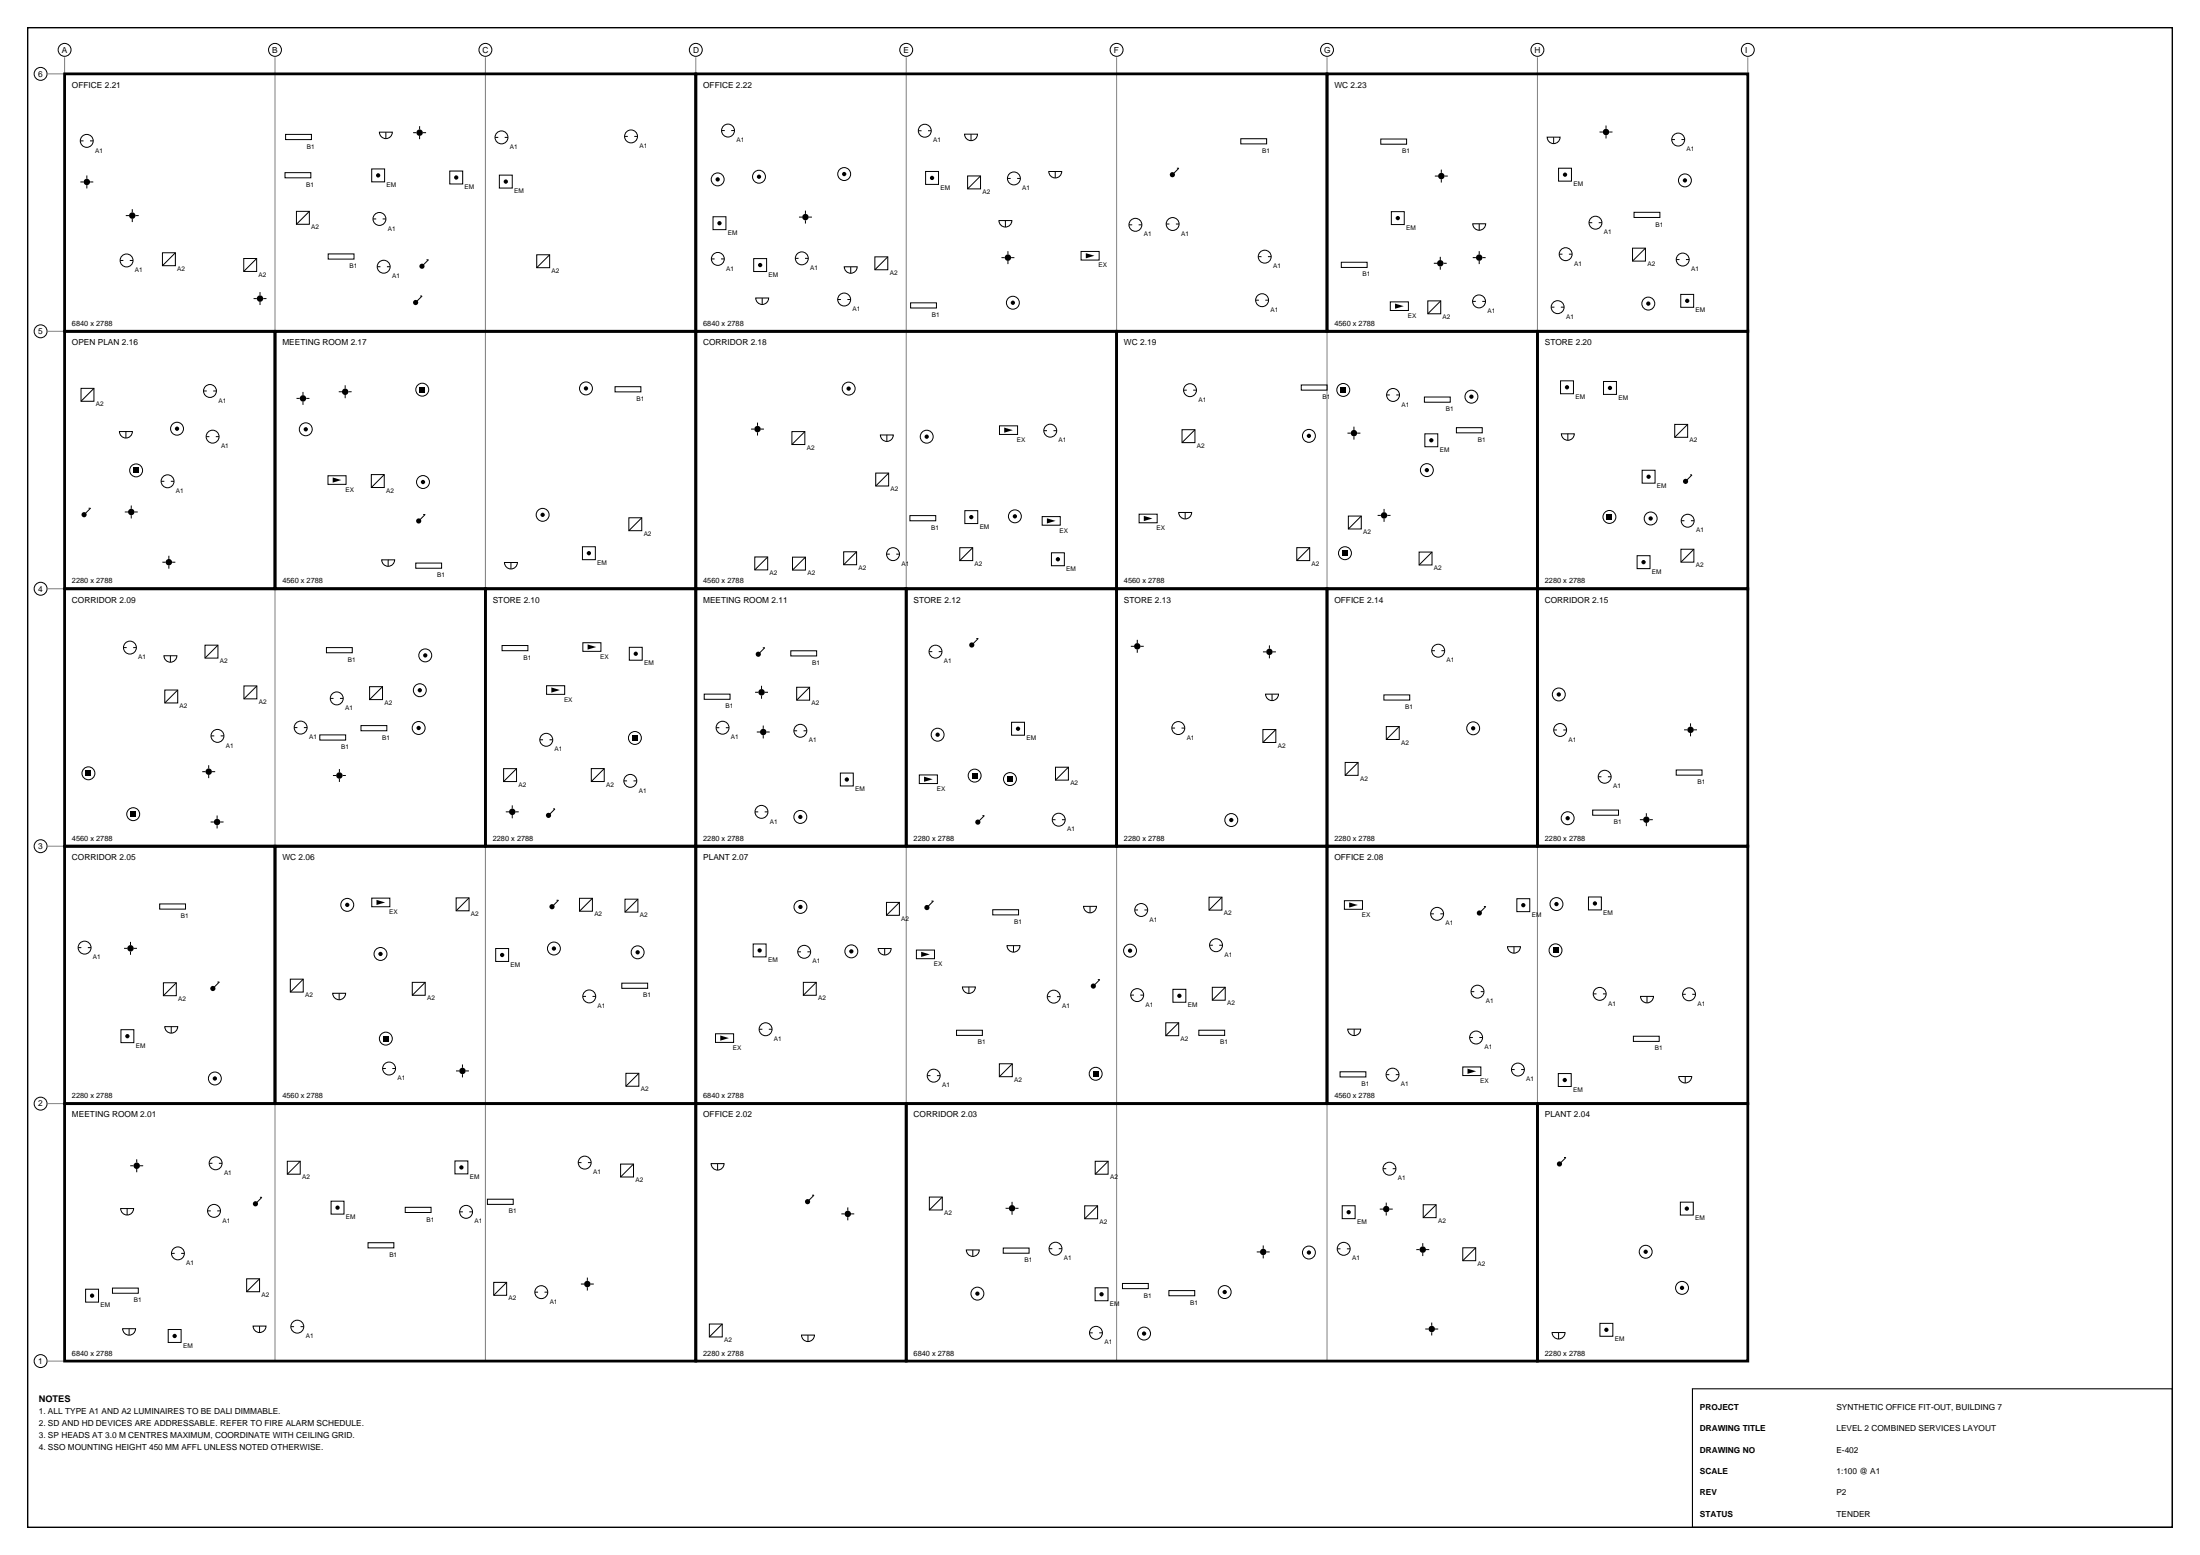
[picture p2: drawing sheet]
<svg xmlns="http://www.w3.org/2000/svg" width="841mm" height="594mm" viewBox="0 0 841 594" stroke-linecap="round" stroke-linejoin="round" font-family="sans-serif">
<path d="M10.6 10.6h819.8v572.9h-819.8z" fill="none" stroke="#000" stroke-width=".53"/>
<path d="M647 530.6h183.4v52.9h-183.4z" fill="none" stroke="#000" stroke-width=".42"/>
<g fill="none" stroke="#808080" stroke-width=".38">
<path d="M18.3 28.2h649.9M24.7 21.9v498.1M105.1 21.9v498.1M185.6 21.9v498.1M266 21.9v498.1M346.4 21.9v498.1M426.9 21.9v498.1M507.3 21.9v498.1M587.7 21.9v498.1M668.2 21.9v498.1h-649.9M18.3 126.6h649.9M18.3 224.9h649.9"/>
<path d="M18.3 323.3h649.9M18.3 421.6h649.9"/>
</g>
<g fill="none" stroke="#000" stroke-width=".38">
<path d="M30.7 53.8h1.2M34.4 53.8h1.2M109.2 51.4h9.9v1.9h-9.9zM145 50.5h5a2.47 2.47 0 0 1-2.5 2.5 2.47 2.47 0 0 1-2.5-2.5zM147.5 50.5v2.5M157.9 50.7h1.3M160.4 48.2v1.3M160.4 51.9v1.3M161.6 50.7h1.3M189.2 52.5h1.3M192.9 52.5h1.3M238.8 52.1h1.2"/>
<path d="M242.5 52.1h1.2M275.8 49.9h1.3M279.5 49.9h1.3M351.1 49.9h1.2M354.8 49.9h1.2M368.7 51.3h5a2.47 2.47 0 0 1-2.5 2.4 2.47 2.47 0 0 1-2.5-2.4zM371.2 51.3v2.4M474.3 53h9.9v2h-9.9zM527.8 53.1h9.9v2h-9.9zM591.5 52.4h4.9a2.47 2.47 0 0 1-2.5 2.5 2.47 2.47 0 0 1-2.4-2.5zM593.9 52.4v2.5M611.5 50.4h1.2"/>
<path d="M614 48v1.2M614 51.7v1.2M615.2 50.4h1.2M639.1 53.3h1.2M642.8 53.3h1.2M30.7 69.5h1.3M33.2 67.1v1.2M33.2 70.8v1.2M34.4 69.5h1.3M50.6 79.9v1.2M109 66h9.8v1.9h-9.8zM142.1 64.5h4.9v5h-4.9z"/>
<path d="M171.9 65.3h5v5h-5zM190.9 66.9h4.9v4.9h-4.9zM353.8 65.5h5v4.9h-5zM369.9 67.2h4.9v5h-4.9zM374.8 67.2l-4.9 5M385.1 68.2h1.3M388.8 68.2h1.3M400.9 65.5h5a2.47 2.47 0 0 1-2.5 2.5 2.47 2.47 0 0 1-2.5-2.5zM403.4 65.5v2.5M449.9 64.3h.8l-2.5 2.4M548.5 67.3h1.3M551 64.8v1.2"/>
<path d="M551 68.5v1.2M552.2 67.3h1.3M595.8 64.3h4.9v4.9h-4.9zM45.9 99.5h1.3M48.1 82.4h1.2M49.6 99.5h1.3M50.6 83.6v1.2M51.8 82.4h1.2M62.1 96.6h4.9v4.9h-4.9zM67 96.6l-4.9 4.9M93.2 98.8h4.9v4.9h-4.9zM98.1 98.8l-4.9 4.9"/>
<path d="M113.3 80.7h5v5h-5zM118.3 80.7l-5 5M125.5 97h9.8v2h-9.8zM142.6 83.6h1.2M146.3 83.6h1.2M163 99.2h.8l-2.5 2.5M205.2 97.3h4.9v5h-4.9zM210.1 97.3l-4.9 5M271.9 98.9h1.3M272.6 82.8h4.9v4.9h-4.9zM275.6 98.9h1.3M288.1 98.8h5v4.9h-5z"/>
<path d="M304 98.7h1.3M305.4 82.9h1.3M307.8 98.7h1.2M307.9 80.5v1.2M307.9 84.2v1.2M309.1 82.9h1.3M334.4 98.1h5v5h-5zM339.4 98.1l-5 5M381.9 84.3h4.9a2.47 2.47 0 0 1-2.5 2.4 2.47 2.47 0 0 1-2.4-2.4zM382.8 98.4h1.3M384.3 84.3v2.4M385.3 96v1.2"/>
<path d="M385.3 99.7v1.2M386.5 98.4h1.3M413.3 96.1h6.9v3.3h-6.9zM431.6 85.9h1.2M435.3 85.9h1.2M445.8 85.6h1.2M449.5 85.6h1.3M481 98.1h1.2M484.7 98.1h1.2M531.9 80.9h4.9v4.9h-4.9zM550.6 98.1v1.2M563 98.4h1.2"/>
<path d="M563 85.5h4.9a2.47 2.47 0 0 1-2.4 2.5 2.47 2.47 0 0 1-2.5-2.5zM565.5 96v1.2M565.5 99.7v1.2M565.5 85.5v2.5M566.7 98.4h1.2M596.1 97.1h1.2M599.8 97.1h1.2M607.5 85.1h1.2M611.2 85.1h1.2M624.1 94.8h4.9v4.9h-4.9zM624.7 81.1h9.8v2h-9.8zM629 94.8l-4.9 4.9"/>
<path d="M640.8 99.2h1.2M644.5 99.2h1.2M96.9 114.1h1.3M99.4 111.6v1.2M99.4 115.3v1.2M100.6 114.1h1.3M144.2 101.9h1.2M147.9 101.9h1.2M160.6 113.1h.8l-2.5 2.5M288.9 113.9h4.9a2.47 2.47 0 0 1-2.4 2.4 2.47 2.47 0 0 1-2.5-2.4zM291.4 113.9v2.4M320.2 114.4h1.3"/>
<path d="M322.7 101.9h5a2.47 2.47 0 0 1-2.5 2.5 2.47 2.47 0 0 1-2.5-2.5zM323.9 114.4h1.3M325.2 101.9v2.5M348.1 115.7h9.9v2h-9.9zM480 114.7h1.2M483.7 114.7h1.2M512.8 100.2h9.8v2h-9.8zM531.5 115.3h6.9v3.3h-6.9zM545.8 114.9h5v5h-5zM548.1 100.6h1.3M550.6 101.8v1.3M550.8 114.9l-5 5"/>
<path d="M551.8 100.6h1.3M562.9 115.2h1.3M566.6 115.2h1.3M593 117.3h1.2M596.7 117.3h1.2M642.5 112.5h5v4.9h-5zM31 148.4h4.9v4.9h-4.9zM35.9 148.4l-4.9 4.9M77.8 149.4h1.2M81.5 149.4h1.2M113.4 152.2h1.2M115.8 149.7v1.3"/>
<path d="M115.8 153.4v1.3M117.1 152.2h1.2M129.5 149.7h1.2M132 147.2v1.2M132 150.9v1.2M133.2 149.7h1.2M235.1 147.7h9.9v2h-9.9zM452.5 149.1h1.2M456.2 149.1h1.2M497.5 147.1h9.8v2h-9.8zM530.1 150.9h1.2M533.8 150.9h1.2"/>
<path d="M544.5 151.7h9.9v2h-9.9zM596.6 145.5h4.9v4.9h-4.9zM613 145.7h4.9v5h-4.9zM45.7 164.9h4.9a2.47 2.47 0 0 1-2.5 2.4 2.47 2.47 0 0 1-2.4-2.4zM48.1 164.9v2.4M78.8 166.8h1.2M82.5 166.8h1.2M287.1 163.9h1.3M289.6 161.5v1.2M289.6 165.2v1.2M290.8 163.9h1.3M302.7 164.9h5v4.9h-5z"/>
<path d="M307.7 164.9l-5 4.9M336.6 166.2h4.9a2.47 2.47 0 0 1-2.5 2.4 2.47 2.47 0 0 1-2.4-2.4zM339 166.2v2.4M382.1 162.7h6.9v3.3h-6.9zM399 164.5h1.3M402.7 164.5h1.3M451.9 164.2h4.9v4.9h-4.9zM456.8 164.2l-4.9 4.9M515.1 165.5h1.3M517.6 163v1.2M517.6 166.7v1.2M518.8 165.5h1.3"/>
<path d="M544.7 165.7h4.9v5h-4.9zM556.8 163.4h9.8v2h-9.8zM596.9 165.7h4.9a2.47 2.47 0 0 1-2.4 2.5 2.47 2.47 0 0 1-2.5-2.5zM599.4 165.7v2.5M627.8 179.7h4.9v4.9h-4.9zM640.2 162.1h5v5h-5zM645.2 162.1l-5 5M33.9 194.2h.7l-2.5 2.4M47.7 195.6h1.2M50.2 193.1v1.3M50.2 196.8v1.3M51.4 195.6h1.2"/>
<path d="M61.6 183.9h1.2M65.3 183.9h1.2M125.4 181.8h6.9v3.3h-6.9zM142 181.3h4.9v5h-4.9zM146.9 181.3l-4.9 5M161.8 196.6h.7l-2.4 2.4M240.4 197.8h4.9v5h-4.9zM245.3 197.8l-4.9 5M334.8 180.7h4.9v5h-4.9zM339.7 180.7l-4.9 5M347.8 197h9.9v2h-9.9zM368.8 195.1h5v4.9h-5z"/>
<path d="M398.4 197.4h6.9v3.3h-6.9zM435.5 196.4h6.9v3.3h-6.9zM450.6 195.8h4.9a2.47 2.47 0 0 1-2.4 2.5 2.47 2.47 0 0 1-2.5-2.5zM453.1 195.8v2.5M515.5 197.2h4.9v4.9h-4.9zM520.4 197.2l-4.9 4.9M526.6 196.9h1.3M529.1 194.4v1.3M529.1 198.1v1.3M530.3 196.9h1.3M642.7 198.9h1.2M646.1 181.4h.7l-2.4 2.5"/>
<path d="M646.4 198.9h1.2M62.1 214.8h1.2M64.6 212.3v1.3M64.6 216v1.3M65.8 214.8h1.2M145.9 213.9h5a2.47 2.47 0 0 1-2.5 2.5 2.47 2.47 0 0 1-2.5-2.5zM148.4 213.9v2.5M158.9 215.1h9.9v2h-9.9zM192.8 214.9h5a2.47 2.47 0 0 1-2.5 2.5 2.47 2.47 0 0 1-2.5-2.5zM195.3 214.9v2.5M222.7 208.9h4.9v4.9h-4.9zM288.5 212.8h5v4.9h-5z"/>
<path d="M293.5 212.8l-5 4.9M303 212.9h4.9v4.9h-4.9zM307.9 212.9l-4.9 4.9M322.5 210.8h5v4.9h-5zM327.5 210.8l-5 4.9M338.9 211.7h1.3M342.6 211.7h1.3M366.9 209.2h4.9v5h-4.9zM371.8 209.2l-4.9 5M402 211.2h4.9v4.9h-4.9zM495.7 209.2h5v5h-5zM500.7 209.2l-5 5"/>
<path d="M542.5 210.9h4.9v5h-4.9zM547.4 210.9l-4.9 5M625.8 212.3h5v4.9h-5zM642.6 209.8h4.9v5h-4.9zM647.5 209.8l-4.9 5M47.2 247.4h1.2M50.9 247.4h1.2M62.7 250.5h4.9a2.47 2.47 0 0 1-2.5 2.5 2.47 2.47 0 0 1-2.4-2.5zM65.1 250.5v2.5M78.4 246.5h4.9v4.9h-4.9zM83.3 246.5l-4.9 4.9M124.8 247.4h9.9v2h-9.9z"/>
<path d="M191.9 246.6h9.9v2h-9.9zM222.8 245.5h6.9v3.3h-6.9zM240.6 247.3h4.9v4.9h-4.9zM291.6 247.5h.7l-2.4 2.4M302.3 248.6h9.9v2h-9.9zM355.2 249h1.2M358.9 249h1.2M373.2 243.9h.8l-2.5 2.5M432.3 246.9h1.2M434.8 244.4v1.3M434.8 248.2v1.2M436 246.9h1.2"/>
<path d="M482.8 249h1.2M485.3 246.6v1.2M485.3 250.3v1.2M486.5 249h1.2M547.3 248.6h1.3M551 248.6h1.3M63 263.6h4.9v5h-4.9zM67.9 263.6l-4.9 5M93.3 262.1h4.9v4.9h-4.9zM98.2 262.1l-4.9 4.9M112.5 278h1.2M116.2 278h1.2"/>
<path d="M126.3 266.8h1.2M130 266.8h1.2M138 277.2h9.9v2h-9.9zM141.3 262.3h4.9v5h-4.9zM146.2 262.3l-4.9 5M208.9 262h7v3.3h-7zM269.2 265.2h9.9v2h-9.9zM273.8 278h1.2M277.5 278h1.2M288.7 264.5h1.2M289.3 279.7h1.2M291.1 262v1.2"/>
<path d="M291.1 265.7v1.3M291.8 277.2v1.2M292.4 264.5h1.2M293 279.7h1.2M303.5 279.2h1.2M304.6 262.6h4.9v4.9h-4.9zM307.2 279.2h1.2M309.5 262.6l-4.9 4.9M386.7 275.9h4.9v5h-4.9zM448 278.2h1.2M451.7 278.2h1.2M482.8 278.7h4.9v5h-4.9z"/>
<path d="M483.8 265.2h5a2.47 2.47 0 0 1-2.5 2.5 2.47 2.47 0 0 1-2.5-2.5zM486.3 265.2v2.5M487.7 278.7l-4.9 5M529 265.5h9.9v2h-9.9zM530 277.6h4.9v4.9h-4.9zM534.9 277.6l-4.9 4.9M593.9 278.9h1.3M597.6 278.9h1.3M643.8 278.8h1.2M646.3 276.4v1.2M647.5 278.8h1.2M77.3 294.8h1.2"/>
<path d="M79.8 292.3v1.3M79.8 296v1.3M80.7 281.1h1.2M81 294.8h1.3M84.4 281.1h1.2M122.3 280.8h9.8v1.9h-9.8zM127.3 296.3h1.2M129.7 293.8v1.2M129.7 297.5v1.2M131 296.3h1.2M192.5 293.7h5v4.9h-5zM197.5 293.7l-5 4.9"/>
<path d="M206.4 282.6h1.2M210.1 282.6h1.2M226 293.6h5v5h-5zM231 293.6l-5 5M238.5 298.3h1.2M242.2 298.3h1.2M291.8 280.9v1.2M321.3 295.3h4.9v5h-4.9zM351.4 296.1h7v3.3h-7zM403.5 293.1h4.9v4.9h-4.9zM408.4 293.1l-4.9 4.9M514.2 291.3h5v4.9h-5z"/>
<path d="M519.2 291.3l-5 4.9M611 296.8h1.2M614.7 296.8h1.2M640.8 294.2h9.9v1.9h-9.9zM646.3 280.1v1.2M80.5 314h1.3M83 311.6v1.2M83 315.3v1.2M84.2 314h1.3M193.4 310.2h1.2M195.8 307.7v1.2M195.8 311.4v1.2"/>
<path d="M197.1 310.2h1.2M211.4 309h.8l-2.5 2.5M288.6 310.2h1.3M292.3 310.2h1.3M375.5 311.6h.8l-2.5 2.5M402.3 313.2h1.2M406 313.2h1.2M608.9 309.5h9.8v2h-9.8zM626.9 313.2h1.2M629.4 310.7v1.2M629.4 314.4v1.2M630.6 313.2h1.2"/>
<path d="M49.9 359.8v1.3M61 345.3h9.9v2h-9.9zM142.1 343.1h6.9v3.3h-6.9zM174.4 343h4.9v5h-4.9zM179.3 343l-4.9 5M212.8 343.9h.7l-2.5 2.5M221.5 343.2h5v4.9h-5zM226.5 343.2l-5 4.9M238.9 343.5h5v5h-5zM243.9 343.5l-5 5M338.9 344.8h4.9v4.9h-4.9zM343.8 344.8l-4.9 4.9"/>
<path d="M356.1 344.3h.7l-2.5 2.4M379.5 347.6h9.9v1.9h-9.9zM414.2 346.3h5a2.47 2.47 0 0 1-2.5 2.4 2.47 2.47 0 0 1-2.5-2.4zM416.7 346.3v2.4M433.8 347.7h1.2M437.5 347.7h1.2M462.2 342.8h4.9v4.9h-4.9zM467.1 342.8l-4.9 4.9M513.9 344.1h7v3.3h-7zM546.9 349.1h1.3M550.6 349.1h1.3M567.3 346.3h.7l-2.5 2.5"/>
<path d="M579.9 343.3h4.9v5h-4.9zM607.2 342.7h5v4.9h-5zM29.9 362h1.2M33.6 362h1.2M47.4 362.3h1.3M49.9 363.5v1.3M51.1 362.3h1.3M62.5 375.5h4.9v4.9h-4.9zM67.4 375.5l-4.9 4.9M83.1 375.2h.7l-2.4 2.5M111 374.1h4.9v4.9h-4.9zM115.9 374.1l-4.9 4.9"/>
<path d="M127.2 379.5h4.9a2.47 2.47 0 0 1-2.4 2.4 2.47 2.47 0 0 1-2.5-2.4zM129.7 379.5v2.4M157.6 375.3h4.9v4.9h-4.9zM162.5 375.3l-4.9 4.9M189.5 362.4h4.9v4.9h-4.9zM237.7 375.6h9.9v2h-9.9zM287.9 360.6h5v5h-5zM305 363.6h1.2M307.1 375.3h4.9v4.9h-4.9zM308.7 363.6h1.2M312 375.3l-4.9 4.9M335.7 362.4h5a2.47 2.47 0 0 1-2.5 2.4 2.47 2.47 0 0 1-2.5-2.4z"/>
<path d="M338.2 362.4v2.4M350.3 363h6.9v3.3h-6.9zM367.9 377.1h5a2.47 2.47 0 0 1-2.5 2.4 2.47 2.47 0 0 1-2.5-2.4zM370.4 377.1v2.4M385 361.3h4.9a2.47 2.47 0 0 1-2.5 2.4 2.47 2.47 0 0 1-2.4-2.4zM387.4 361.3v2.4M419.7 374.3h.7l-2.4 2.4M448.4 378h4.9v4.9h-4.9zM462.4 361.1h1.2M463.4 377.2h5v4.9h-5zM466.1 361.1h1.2M468.4 377.2l-5 4.9"/>
<path d="M562.4 378.9h1.2M566.1 378.9h1.2M576.3 361.7h4.9a2.47 2.47 0 0 1-2.4 2.5 2.47 2.47 0 0 1-2.5-2.5zM578.8 361.7v2.5M609.1 379.7h1.2M612.8 379.7h1.2M643.2 379.9h1.2M646.9 379.9h1.3M46.2 393.4h5v4.9h-5zM63 392.2h4.9a2.47 2.47 0 0 1-2.4 2.5 2.47 2.47 0 0 1-2.5-2.5zM65.5 392.2v2.5M222.8 380.7h1.2"/>
<path d="M226.5 380.7h1.2M273.5 394.9h6.9v3.3h-6.9zM290.2 393.2h1.2M293.9 393.2h1.2M365.7 393.6h9.8v2h-9.8zM400.4 380.8h1.2M404.1 380.8h1.2M432.3 380.2h1.2M436 380.2h1.2M445.7 390.7h4.9v5h-4.9zM450.6 390.7l-4.9 5M458.3 393.6h9.9v2h-9.9z"/>
<path d="M515.2 393.2h5a2.47 2.47 0 0 1-2.5 2.4 2.47 2.47 0 0 1-2.5-2.4zM517.7 393.2v2.4M561.8 396.4h1.3M565.5 396.4h1.3M624.4 395.9h9.9v2h-9.9zM627.2 380.7h4.9a2.47 2.47 0 0 1-2.5 2.4 2.47 2.47 0 0 1-2.4-2.4zM629.6 380.7v2.4M146.3 408.2h1.2M150 408.2h1.2M174.3 409.1h1.3M176.8 406.7v1.2M176.8 410.4v1.2"/>
<path d="M178 409.1h1.3M239.3 410.1h4.9v4.9h-4.9zM244.2 410.1l-4.9 4.9M354.5 411h1.2M358.2 411h1.2M382 406.4h5v4.9h-5zM387 406.4l-5 4.9M512.3 409.5h9.9v1.9h-9.9zM529.9 410.6h1.2M533.6 410.6h1.2M559.2 407.6h6.9v3.3h-6.9zM577.8 408.6h1.2"/>
<path d="M581.5 408.6h1.2M595.7 410.2h5v4.9h-5zM641.8 411.3h4.9a2.47 2.47 0 0 1-2.5 2.4 2.47 2.47 0 0 1-2.4-2.4zM644.2 411.3v2.4M49.8 445.4h1.2M52.3 442.9v1.2M52.3 446.6v1.2M53.5 445.4h1.2M80 444.4h1.2M83.7 444.4h1.2M99.4 457.4h.7l-2.4 2.5M109.8 443.7h5v4.9h-5z"/>
<path d="M114.8 443.7l-5 4.9M126.6 458.9h4.9v4.9h-4.9zM173.9 443.5h5v5h-5zM186.3 458.2h9.9v1.9h-9.9zM221.1 444.2h1.2M224.8 444.2h1.2M237.2 444.7h5v5h-5zM242.2 444.7l-5 5M271.9 444.6h4.9a2.47 2.47 0 0 1-2.5 2.4 2.47 2.47 0 0 1-2.4-2.4zM274.3 444.6v2.4M310.4 456.6h.8l-2.5 2.5M355.3 457.3h4.9v5h-4.9z"/>
<path d="M360.2 457.3l-4.9 5M386.9 459.2v1.2M418.7 443.7h4.9v4.9h-4.9zM423.6 443.7l-4.9 4.9M528.7 446.5h1.2M529.9 459.5v1.2M532.4 446.5h1.2M597.9 442.2h.7l-2.4 2.5M642.4 459.3h4.9v4.9h-4.9zM46.1 461.7h5a2.47 2.47 0 0 1-2.5 2.5 2.47 2.47 0 0 1-2.5-2.5zM48.6 461.7v2.5M65.6 478.8h1.2"/>
<path d="M69.3 478.8h1.2M79.3 462.6h1.3M83 462.6h1.3M140.7 474.8h9.9v1.9h-9.9zM154.9 461.3h9.9v1.9h-9.9zM175.7 463h1.2M179.4 463h1.2M321.6 463.8h1.3M324.1 461.3v1.2M324.1 465v1.2M325.3 463.8h1.3M369.4 477.5h5a2.47 2.47 0 0 1-2.5 2.5 2.47 2.47 0 0 1-2.5-2.5z"/>
<path d="M371.9 477.5v2.5M383.5 476.8h9.9v2h-9.9zM384.4 461.6h1.3M386.9 462.9v1.2M388.1 461.6h1.3M401 477.1h1.3M404.7 477.1h1.3M414.7 460.7h4.9v4.9h-4.9zM419.6 460.7l-4.9 4.9M480.4 478.3h1.3M482.9 475.8v1.3M482.9 479.5v1.3"/>
<path d="M484.1 478.3h1.3M511.2 477.1h1.2M513.1 460.6h4.9v5h-4.9zM514.9 477.1h1.2M527.5 461.9h1.2M529.9 463.2v1.2M531.2 461.9h1.2M541.4 477.4h1.3M543.9 474.9v1.3M543.9 478.6v1.3M544.1 460.3h4.9v4.9h-4.9zM545.1 477.4h1.3"/>
<path d="M549 460.3l-4.9 4.9M559.2 476.7h4.9v4.9h-4.9zM564.1 476.7l-4.9 4.9M32.7 492.5h5v5h-5zM43 492.1h9.9v2h-9.9zM94.3 488.6h4.9v4.9h-4.9zM99.2 488.6l-4.9 4.9M188.7 489.9h5v5h-5zM193.7 489.9l-5 5M204.5 493.7h1.2M208.2 493.7h1.2M222.1 490.6h1.2"/>
<path d="M224.5 488.1v1.2M224.5 491.8v1.2M225.8 490.6h1.2M418.6 492h5v4.9h-5zM429.1 490.3h9.9v2h-9.9zM446.8 493.1h9.9v1.9h-9.9zM46.9 507.6h4.9a2.47 2.47 0 0 1-2.4 2.5 2.47 2.47 0 0 1-2.5-2.5zM49.4 507.6v2.5M64.3 507.9h4.9v5h-4.9zM96.8 506.6h4.9a2.47 2.47 0 0 1-2.5 2.5 2.47 2.47 0 0 1-2.4-2.5zM99.2 506.6v2.5M111.2 506.8h1.2"/>
<path d="M114.9 506.8h1.2M271.2 505.8h4.9v5h-4.9zM276.1 505.8l-4.9 5M306.4 510.1h4.9a2.47 2.47 0 0 1-2.4 2.4 2.47 2.47 0 0 1-2.5-2.4zM308.9 510.1v2.4M416.5 509.2h1.2M420.2 509.2h1.2M544.9 507.7h1.2M547.3 505.3v1.2M547.3 509v1.2M548.6 507.7h1.2M593.3 509.1h5a2.47 2.47 0 0 1-2.5 2.5 2.47 2.47 0 0 1-2.5-2.5z"/>
<path d="M595.8 509.1v2.5M611.6 505.6h5v4.9h-5z"/>
<circle cx="24.7" cy="19.1" r="2.47"/>
<circle cx="105.1" cy="19.1" r="2.47"/>
<circle cx="185.6" cy="19.1" r="2.47"/>
<circle cx="266" cy="19.1" r="2.47"/>
<circle cx="346.4" cy="19.1" r="2.47"/>
<circle cx="426.9" cy="19.1" r="2.47"/>
<circle cx="507.3" cy="19.1" r="2.47"/>
<circle cx="587.7" cy="19.1" r="2.47"/>
<circle cx="668.2" cy="19.1" r="2.47"/>
<circle cx="15.5" cy="28.2" r="2.47"/>
<circle cx="33.2" cy="53.8" r="2.47"/>
<circle cx="191.7" cy="52.5" r="2.47"/>
<circle cx="241.2" cy="52.1" r="2.47"/>
<circle cx="278.3" cy="49.9" r="2.47"/>
<circle cx="353.5" cy="49.9" r="2.47"/>
<circle cx="641.5" cy="53.3" r="2.47"/>
<circle cx="274.4" cy="68.5" r="2.47"/>
<circle cx="290.2" cy="67.5" r="2.47"/>
<circle cx="322.7" cy="66.5" r="2.47"/>
<circle cx="387.6" cy="68.2" r="2.47"/>
<circle cx="644.1" cy="68.9" r="2.47"/>
<circle cx="48.4" cy="99.5" r="2.47"/>
<circle cx="145.1" cy="83.6" r="2.47"/>
<circle cx="274.4" cy="98.9" r="2.47"/>
<circle cx="306.5" cy="98.7" r="2.47"/>
<circle cx="434" cy="85.9" r="2.47"/>
<circle cx="448.3" cy="85.6" r="2.47"/>
<circle cx="483.5" cy="98.1" r="2.47"/>
<circle cx="598.5" cy="97.1" r="2.47"/>
<circle cx="609.9" cy="85.1" r="2.47"/>
<circle cx="643.3" cy="99.2" r="2.47"/>
<circle cx="146.7" cy="101.9" r="2.47"/>
<circle cx="322.7" cy="114.4" r="2.47"/>
<circle cx="387.2" cy="115.7" r="2.47"/>
<circle cx="482.5" cy="114.7" r="2.47"/>
<circle cx="565.4" cy="115.2" r="2.47"/>
<circle cx="595.5" cy="117.3" r="2.47"/>
<circle cx="630.1" cy="116" r="2.47"/>
<circle cx="15.5" cy="126.6" r="2.47"/>
<circle cx="80.3" cy="149.4" r="2.47"/>
<circle cx="161.4" cy="148.9" r="2.47"/>
<circle cx="224" cy="148.4" r="2.47"/>
<circle cx="324.4" cy="148.5" r="2.47"/>
<circle cx="454.9" cy="149.1" r="2.47"/>
<circle cx="513.5" cy="149" r="2.47"/>
<circle cx="532.5" cy="150.9" r="2.47"/>
<circle cx="562.5" cy="151.6" r="2.47"/>
<circle cx="52" cy="179.7" r="2.47"/>
<circle cx="67.7" cy="163.8" r="2.47"/>
<circle cx="81.3" cy="166.8" r="2.47"/>
<circle cx="116.9" cy="164" r="2.47"/>
<circle cx="354.3" cy="166.8" r="2.47"/>
<circle cx="401.5" cy="164.5" r="2.47"/>
<circle cx="500.4" cy="166.5" r="2.47"/>
<circle cx="545.5" cy="179.6" r="2.47"/>
<circle cx="64.1" cy="183.9" r="2.47"/>
<circle cx="161.7" cy="184.2" r="2.47"/>
<circle cx="207.4" cy="196.7" r="2.47"/>
<circle cx="388" cy="197.3" r="2.47"/>
<circle cx="615.3" cy="197.5" r="2.47"/>
<circle cx="631" cy="198.1" r="2.47"/>
<circle cx="645.2" cy="198.9" r="2.47"/>
<circle cx="341.4" cy="211.7" r="2.47"/>
<circle cx="514.2" cy="211.3" r="2.47"/>
<circle cx="15.5" cy="224.9" r="2.47"/>
<circle cx="49.7" cy="247.4" r="2.47"/>
<circle cx="162.6" cy="250.4" r="2.47"/>
<circle cx="357.6" cy="249" r="2.47"/>
<circle cx="549.8" cy="248.6" r="2.47"/>
<circle cx="114.9" cy="278" r="2.47"/>
<circle cx="128.7" cy="266.8" r="2.47"/>
<circle cx="160" cy="278.1" r="2.47"/>
<circle cx="160.5" cy="263.7" r="2.47"/>
<circle cx="276.2" cy="278" r="2.47"/>
<circle cx="306" cy="279.2" r="2.47"/>
<circle cx="450.4" cy="278.2" r="2.47"/>
<circle cx="563.2" cy="278.2" r="2.47"/>
<circle cx="595.9" cy="265.3" r="2.47"/>
<circle cx="596.4" cy="278.9" r="2.47"/>
<circle cx="33.8" cy="295.4" r="2.47"/>
<circle cx="83.1" cy="281.1" r="2.47"/>
<circle cx="208.8" cy="282.6" r="2.47"/>
<circle cx="241" cy="298.3" r="2.47"/>
<circle cx="242.7" cy="281.9" r="2.47"/>
<circle cx="358.4" cy="280.7" r="2.47"/>
<circle cx="372.6" cy="296.3" r="2.47"/>
<circle cx="386.1" cy="297.6" r="2.47"/>
<circle cx="613.4" cy="296.8" r="2.47"/>
<circle cx="50.9" cy="311" r="2.47"/>
<circle cx="291.1" cy="310.2" r="2.47"/>
<circle cx="306" cy="312.1" r="2.47"/>
<circle cx="404.7" cy="313.2" r="2.47"/>
<circle cx="470.7" cy="313.3" r="2.47"/>
<circle cx="599.3" cy="312.6" r="2.47"/>
<circle cx="15.5" cy="323.3" r="2.47"/>
<circle cx="132.8" cy="345.7" r="2.47"/>
<circle cx="306" cy="346.5" r="2.47"/>
<circle cx="436.3" cy="347.7" r="2.47"/>
<circle cx="549.4" cy="349.1" r="2.47"/>
<circle cx="595" cy="345.4" r="2.47"/>
<circle cx="32.3" cy="362" r="2.47"/>
<circle cx="145.5" cy="364.5" r="2.47"/>
<circle cx="211.8" cy="362.4" r="2.47"/>
<circle cx="243.8" cy="363.8" r="2.47"/>
<circle cx="307.4" cy="363.6" r="2.47"/>
<circle cx="325.5" cy="363.5" r="2.47"/>
<circle cx="432" cy="363.2" r="2.47"/>
<circle cx="464.9" cy="361.1" r="2.47"/>
<circle cx="564.8" cy="378.9" r="2.47"/>
<circle cx="594.7" cy="363.1" r="2.47"/>
<circle cx="611.5" cy="379.7" r="2.47"/>
<circle cx="645.7" cy="379.9" r="2.47"/>
<circle cx="147.5" cy="396.8" r="2.47"/>
<circle cx="225.3" cy="380.7" r="2.47"/>
<circle cx="292.7" cy="393.2" r="2.47"/>
<circle cx="402.8" cy="380.8" r="2.47"/>
<circle cx="434.7" cy="380.2" r="2.47"/>
<circle cx="564.3" cy="396.4" r="2.47"/>
<circle cx="82.1" cy="412" r="2.47"/>
<circle cx="148.7" cy="408.2" r="2.47"/>
<circle cx="356.9" cy="411" r="2.47"/>
<circle cx="418.9" cy="410.2" r="2.47"/>
<circle cx="532.3" cy="410.6" r="2.47"/>
<circle cx="580.3" cy="408.6" r="2.47"/>
<circle cx="15.5" cy="421.6" r="2.47"/>
<circle cx="82.4" cy="444.4" r="2.47"/>
<circle cx="223.5" cy="444.2" r="2.47"/>
<circle cx="531.2" cy="446.5" r="2.47"/>
<circle cx="68" cy="478.8" r="2.47"/>
<circle cx="81.8" cy="462.6" r="2.47"/>
<circle cx="178.2" cy="463" r="2.47"/>
<circle cx="403.5" cy="477.1" r="2.47"/>
<circle cx="500.4" cy="478.5" r="2.47"/>
<circle cx="513.7" cy="477.1" r="2.47"/>
<circle cx="629.1" cy="478.2" r="2.47"/>
<circle cx="206.9" cy="493.7" r="2.47"/>
<circle cx="373.6" cy="494.2" r="2.47"/>
<circle cx="468.2" cy="493.6" r="2.47"/>
<circle cx="643" cy="492" r="2.47"/>
<circle cx="15.5" cy="520" r="2.47"/>
<circle cx="113.7" cy="506.8" r="2.47"/>
<circle cx="419" cy="509.2" r="2.47"/>
<circle cx="437.4" cy="509.5" r="2.47"/>
</g>
<g fill="none" stroke="#000" stroke-width="1.1" stroke-linecap="butt">
<path d="M24.7 28.2h241.3v98.4h-241.3zM266 28.2h241.3v98.4h-241.3zM507.3 28.2h160.9v98.4h-160.9zM24.7 126.6h80.4v98.3h-80.4zM105.1 126.6h160.9v98.3h-160.9zM266 126.6h160.9v98.3h-160.9zM426.9 126.6h160.8v98.3h-160.8zM587.7 126.6h80.5v98.3h-80.5zM24.7 224.9h160.9v98.4h-160.9zM185.6 224.9h80.4v98.4h-80.4zM266 224.9h80.4v98.4h-80.4zM346.4 224.9h80.5v98.4h-80.5z"/>
<path d="M426.9 224.9h80.4v98.4h-80.4zM507.3 224.9h80.4v98.4h-80.4zM587.7 224.9h80.5v98.4h-80.5zM24.7 323.3h80.4v98.3h-80.4zM105.1 323.3h160.9v98.3h-160.9zM266 323.3h241.3v98.3h-241.3zM507.3 323.3h160.9v98.3h-160.9zM24.7 421.6h241.3v98.4h-241.3zM266 421.6h80.4v98.4h-80.4zM346.4 421.6h241.3v98.4h-241.3zM587.7 421.6h80.5v98.4h-80.5z"/>
</g>
<g fill="#000">
<path d="M415.1 96.7l3.3 1-3.3 1zM533.3 116l3.3 1-3.3 1zM160.4 147.9h2v2h-2zM512.5 148h2v2h-2zM383.9 163.3l3.3 1-3.3 1zM51 178.7h2v2h-2zM127.2 182.4l3.3 1-3.3 1zM400.2 198l3.3 1-3.3 1zM437.3 197.1l3.3 1-3.3 1zM614.3 196.5h1.9v2h-1.9zM513.2 210.4h1.9v1.9h-1.9zM224.6 246.2l3.3 1-3.3 1z"/>
<path d="M210.8 262.6l3.3 1-3.3 1zM32.8 294.5h2v1.9h-2zM241.7 281h2v1.9h-2zM353.2 296.7l3.3 1-3.3 1zM371.6 295.3h2v2h-2zM385.1 296.6h2v2h-2zM49.9 310.1h2v1.9h-2zM143.9 343.8l3.3 1-3.3 1zM515.8 344.8l3.2 1-3.2 .9zM352.1 363.6l3.3 1-3.3 1zM593.7 362.1h1.9v2h-1.9zM146.5 395.8h2v2h-2z"/>
<path d="M275.3 395.6l3.3 1-3.3 1zM417.9 409.2h1.9v2h-1.9zM561 408.3l3.3 1-3.3 1z"/>
<circle cx="160.4" cy="50.7" r="1.23"/>
<circle cx="614" cy="50.4" r="1.23"/>
<circle cx="33.2" cy="69.5" r="1.23"/>
<circle cx="144.6" cy="67" r=".82"/>
<circle cx="174.4" cy="67.8" r=".82"/>
<circle cx="193.4" cy="69.4" r=".82"/>
<circle cx="274.4" cy="68.5" r=".82"/>
<circle cx="290.2" cy="67.5" r=".82"/>
<circle cx="322.7" cy="66.5" r=".82"/>
<circle cx="356.3" cy="68" r=".82"/>
<circle cx="448.2" cy="66.7" r=".99"/>
<circle cx="551" cy="67.3" r="1.23"/>
<circle cx="598.3" cy="66.7" r=".82"/>
<circle cx="644.1" cy="68.9" r=".82"/>
<circle cx="50.6" cy="82.4" r="1.23"/>
<circle cx="275" cy="85.3" r=".82"/>
<circle cx="307.9" cy="82.9" r="1.23"/>
<circle cx="385.3" cy="98.4" r="1.23"/>
<circle cx="534.4" cy="83.3" r=".82"/>
<circle cx="565.5" cy="98.4" r="1.23"/>
<circle cx="99.4" cy="114.1" r="1.23"/>
<circle cx="158.9" cy="115.6" r=".99"/>
<circle cx="161.3" cy="101.7" r=".99"/>
<circle cx="290.6" cy="101.3" r=".82"/>
<circle cx="387.2" cy="115.7" r=".82"/>
<circle cx="550.6" cy="100.6" r="1.23"/>
<circle cx="630.1" cy="116" r=".82"/>
<circle cx="645" cy="114.9" r=".82"/>
<circle cx="115.8" cy="152.2" r="1.23"/>
<circle cx="132" cy="149.7" r="1.23"/>
<circle cx="224" cy="148.4" r=".82"/>
<circle cx="324.4" cy="148.5" r=".82"/>
<circle cx="562.5" cy="151.6" r=".82"/>
<circle cx="599" cy="148" r=".82"/>
<circle cx="615.5" cy="148.2" r=".82"/>
<circle cx="67.7" cy="163.8" r=".82"/>
<circle cx="116.9" cy="164" r=".82"/>
<circle cx="289.6" cy="163.9" r="1.23"/>
<circle cx="354.3" cy="166.8" r=".82"/>
<circle cx="500.4" cy="166.5" r=".82"/>
<circle cx="517.6" cy="165.5" r="1.23"/>
<circle cx="545.5" cy="179.6" r=".82"/>
<circle cx="547.2" cy="168.2" r=".82"/>
<circle cx="32.1" cy="196.6" r=".99"/>
<circle cx="50.2" cy="195.6" r="1.23"/>
<circle cx="160.1" cy="199" r=".99"/>
<circle cx="161.7" cy="184.2" r=".82"/>
<circle cx="207.4" cy="196.7" r=".82"/>
<circle cx="371.3" cy="197.6" r=".82"/>
<circle cx="388" cy="197.3" r=".82"/>
<circle cx="529.1" cy="196.9" r="1.23"/>
<circle cx="630.2" cy="182.1" r=".82"/>
<circle cx="631" cy="198.1" r=".82"/>
<circle cx="644.4" cy="183.9" r=".99"/>
<circle cx="64.6" cy="214.8" r="1.23"/>
<circle cx="225.1" cy="211.3" r=".82"/>
<circle cx="404.4" cy="213.7" r=".82"/>
<circle cx="628.3" cy="214.8" r=".82"/>
<circle cx="162.6" cy="250.4" r=".82"/>
<circle cx="243" cy="249.8" r=".82"/>
<circle cx="289.9" cy="249.9" r=".99"/>
<circle cx="371.5" cy="246.4" r=".99"/>
<circle cx="434.8" cy="246.9" r="1.23"/>
<circle cx="485.3" cy="249" r="1.23"/>
<circle cx="160" cy="278.1" r=".82"/>
<circle cx="160.5" cy="263.7" r=".82"/>
<circle cx="291.1" cy="264.5" r="1.23"/>
<circle cx="291.8" cy="279.7" r="1.23"/>
<circle cx="389.2" cy="278.4" r=".82"/>
<circle cx="563.2" cy="278.2" r=".82"/>
<circle cx="595.9" cy="265.3" r=".82"/>
<circle cx="646.3" cy="278.8" r="1.23"/>
<circle cx="79.8" cy="294.8" r="1.23"/>
<circle cx="129.7" cy="296.3" r="1.23"/>
<circle cx="323.7" cy="297.8" r=".82"/>
<circle cx="358.4" cy="280.7" r=".82"/>
<circle cx="83" cy="314" r="1.23"/>
<circle cx="195.8" cy="310.2" r="1.23"/>
<circle cx="209.7" cy="311.5" r=".99"/>
<circle cx="306" cy="312.1" r=".82"/>
<circle cx="373.8" cy="314.1" r=".99"/>
<circle cx="470.7" cy="313.3" r=".82"/>
<circle cx="599.3" cy="312.6" r=".82"/>
<circle cx="629.4" cy="313.2" r="1.23"/>
<circle cx="132.8" cy="345.7" r=".82"/>
<circle cx="211" cy="346.4" r=".99"/>
<circle cx="306" cy="346.5" r=".82"/>
<circle cx="354.3" cy="346.7" r=".99"/>
<circle cx="565.5" cy="348.8" r=".99"/>
<circle cx="582.3" cy="345.8" r=".82"/>
<circle cx="595" cy="345.4" r=".82"/>
<circle cx="609.7" cy="345.2" r=".82"/>
<circle cx="49.9" cy="362.3" r="1.23"/>
<circle cx="81.4" cy="377.7" r=".99"/>
<circle cx="145.5" cy="364.5" r=".82"/>
<circle cx="192" cy="364.8" r=".82"/>
<circle cx="211.8" cy="362.4" r=".82"/>
<circle cx="243.8" cy="363.8" r=".82"/>
<circle cx="290.4" cy="363.1" r=".82"/>
<circle cx="325.5" cy="363.5" r=".82"/>
<circle cx="418" cy="376.7" r=".99"/>
<circle cx="432" cy="363.2" r=".82"/>
<circle cx="48.7" cy="395.9" r=".82"/>
<circle cx="450.9" cy="380.4" r=".82"/>
<circle cx="82.1" cy="412" r=".82"/>
<circle cx="176.8" cy="409.1" r="1.23"/>
<circle cx="598.2" cy="412.6" r=".82"/>
<circle cx="52.3" cy="445.4" r="1.23"/>
<circle cx="97.7" cy="459.9" r=".99"/>
<circle cx="176.4" cy="446" r=".82"/>
<circle cx="308.7" cy="459.1" r=".99"/>
<circle cx="596.2" cy="444.7" r=".99"/>
<circle cx="129" cy="461.4" r=".82"/>
<circle cx="324.1" cy="463.8" r="1.23"/>
<circle cx="386.9" cy="461.6" r="1.23"/>
<circle cx="482.9" cy="478.3" r="1.23"/>
<circle cx="500.4" cy="478.5" r=".82"/>
<circle cx="515.6" cy="463.1" r=".82"/>
<circle cx="529.9" cy="461.9" r="1.23"/>
<circle cx="543.9" cy="477.4" r="1.23"/>
<circle cx="629.1" cy="478.2" r=".82"/>
<circle cx="644.8" cy="461.7" r=".82"/>
<circle cx="35.2" cy="495" r=".82"/>
<circle cx="224.5" cy="490.6" r="1.23"/>
<circle cx="373.6" cy="494.2" r=".82"/>
<circle cx="421.1" cy="494.5" r=".82"/>
<circle cx="468.2" cy="493.6" r=".82"/>
<circle cx="643" cy="492" r=".82"/>
<circle cx="66.8" cy="510.4" r=".82"/>
<circle cx="437.4" cy="509.5" r=".82"/>
<circle cx="547.3" cy="507.7" r="1.23"/>
<circle cx="614.1" cy="508" r=".82"/>
</g>
<text font-size="3.5" x="14.8" y="535.5">NOTES</text>
<g font-size="3.2">
<text x="23.6" y="20.3">A</text>
<text x="104.1" y="20.3">B</text>
<text x="184.5" y="20.3">C</text>
<text x="264.9" y="20.3">D</text>
<text x="345.4" y="20.3">E</text>
<text x="425.8" y="20.3">F</text>
<text x="506.2" y="20.3">G</text>
<text x="586.7" y="20.3">H</text>
<text x="667.1" y="20.3">I</text>
<text x="14.6" y="29.3">6</text>
<text x="27.5" y="33.5">OFFICE 2.21</text>
<text x="268.8" y="33.5">OFFICE 2.22</text>
<text x="510.1" y="33.5">WC 2.23</text>
<text x="14.6" y="127.6">5</text>
<text x="27.5" y="131.9">OPEN PLAN 2.16</text>
<text x="107.9" y="131.9">MEETING ROOM 2.17</text>
<text x="268.8" y="131.9">CORRIDOR 2.18</text>
<text x="429.7" y="131.9">WC 2.19</text>
<text x="590.5" y="131.9">STORE 2.20</text>
<text x="14.6" y="226">4</text>
<text x="27.5" y="230.2">CORRIDOR 2.09</text>
<text x="188.4" y="230.2">STORE 2.10</text>
<text x="268.8" y="230.2">MEETING ROOM 2.11</text>
<text x="349.2" y="230.2">STORE 2.12</text>
<text x="429.7" y="230.2">STORE 2.13</text>
<text x="510.1" y="230.2">OFFICE 2.14</text>
<text x="590.5" y="230.2">CORRIDOR 2.15</text>
<text x="14.6" y="324.3">3</text>
<text x="27.5" y="328.6">CORRIDOR 2.05</text>
<text x="107.9" y="328.6">WC 2.06</text>
<text x="268.8" y="328.6">PLANT 2.07</text>
<text x="510.1" y="328.6">OFFICE 2.08</text>
<text x="14.6" y="422.7">2</text>
<text x="27.5" y="426.9">MEETING ROOM 2.01</text>
<text x="268.8" y="426.9">OFFICE 2.02</text>
<text x="349.2" y="426.9">CORRIDOR 2.03</text>
<text x="590.5" y="426.9">PLANT 2.04</text>
<text x="14.6" y="521.1">1</text>
<text x="649.8" y="538.7">PROJECT</text>
<text x="702" y="538.7">SYNTHETIC OFFICE FIT-OUT, BUILDING 7</text>
<text x="14.8" y="540.1">1. ALL TYPE A1 AND A2 LUMINAIRES TO BE DALI DIMMABLE.</text>
<text x="14.8" y="544.7">2. SD AND HD DEVICES ARE ADDRESSABLE. REFER TO FIRE ALARM SCHEDULE.</text>
<text x="14.8" y="549.3">3. SP HEADS AT 3.0 M CENTRES MAXIMUM, COORDINATE WITH CEILING GRID.</text>
<text x="649.8" y="546.9">DRAWING TITLE</text>
<text x="702" y="546.9">LEVEL 2 COMBINED SERVICES LAYOUT</text>
<text x="14.8" y="553.9">4. SSO MOUNTING HEIGHT 450 MM AFFL UNLESS NOTED OTHERWISE.</text>
<text x="649.8" y="555">DRAWING NO</text>
<text x="702" y="555">E-402</text>
<text x="649.8" y="563.1">SCALE</text>
<text x="702" y="563.1">1:100 @ A1</text>
<text x="649.8" y="571.3">REV</text>
<text x="702" y="571.3">P2</text>
<text x="649.8" y="579.4">STATUS</text>
<text x="702" y="579.4">TENDER</text>
</g>
<g font-size="2.8">
<text x="27.5" y="124.5">6840 x 2788</text>
<text x="268.8" y="124.5">6840 x 2788</text>
<text x="510.1" y="124.5">4560 x 2788</text>
<text x="27.5" y="222.8">2280 x 2788</text>
<text x="107.9" y="222.8">4560 x 2788</text>
<text x="268.8" y="222.8">4560 x 2788</text>
<text x="429.7" y="222.8">4560 x 2788</text>
<text x="590.5" y="222.8">2280 x 2788</text>
<text x="27.5" y="321.2">4560 x 2788</text>
<text x="188.4" y="321.2">2280 x 2788</text>
<text x="268.8" y="321.2">2280 x 2788</text>
<text x="349.2" y="321.2">2280 x 2788</text>
<text x="429.7" y="321.2">2280 x 2788</text>
<text x="510.1" y="321.2">2280 x 2788</text>
<text x="590.5" y="321.2">2280 x 2788</text>
<text x="27.5" y="419.5">2280 x 2788</text>
<text x="107.9" y="419.5">4560 x 2788</text>
<text x="268.8" y="419.5">6840 x 2788</text>
<text x="510.1" y="419.5">4560 x 2788</text>
<text x="27.5" y="517.9">6840 x 2788</text>
<text x="268.8" y="517.9">2280 x 2788</text>
<text x="349.2" y="517.9">6840 x 2788</text>
<text x="590.5" y="517.9">2280 x 2788</text>
</g>
<g font-size="2.5">
<text x="36.4" y="58.3">A1</text>
<text x="117.3" y="56.8">B1</text>
<text x="194.9" y="56.9">A1</text>
<text x="244.4" y="56.6">A1</text>
<text x="281.5" y="54.3">A1</text>
<text x="356.7" y="54.4">A1</text>
<text x="482.5" y="58.4">B1</text>
<text x="536" y="58.5">B1</text>
<text x="644.8" y="57.8">A1</text>
<text x="117.1" y="71.4">B1</text>
<text x="147.8" y="71.5">EM</text>
<text x="601.5" y="71.2">EM</text>
<text x="177.6" y="72.3">EM</text>
<text x="196.6" y="73.8">EM</text>
<text x="359.5" y="72.4">EM</text>
<text x="375.6" y="74.1">A2</text>
<text x="390.8" y="72.6">A1</text>
<text x="119" y="87.7">A2</text>
<text x="148.3" y="88.1">A1</text>
<text x="278.3" y="89.7">EM</text>
<text x="537.6" y="87.8">EM</text>
<text x="613.1" y="89.5">A1</text>
<text x="632.8" y="86.5">B1</text>
<text x="437.3" y="90.3">A1</text>
<text x="451.5" y="90">A1</text>
<text x="601.7" y="101.6">A1</text>
<text x="629.8" y="101.7">A2</text>
<text x="51.6" y="104">A1</text>
<text x="67.8" y="103.5">A2</text>
<text x="98.9" y="105.7">A2</text>
<text x="133.6" y="102.4">B1</text>
<text x="149.9" y="106.3">A1</text>
<text x="210.9" y="104.3">A2</text>
<text x="277.6" y="103.4">A1</text>
<text x="293.8" y="105.7">EM</text>
<text x="309.7" y="103.1">A1</text>
<text x="340.1" y="105">A2</text>
<text x="419.9" y="102.2">EX</text>
<text x="486.7" y="102.5">A1</text>
<text x="520.9" y="105.6">B1</text>
<text x="646.5" y="103.6">A1</text>
<text x="325.9" y="118.9">A1</text>
<text x="485.7" y="119.1">A1</text>
<text x="568.6" y="119.6">A1</text>
<text x="648.2" y="119.4">EM</text>
<text x="356.3" y="121.1">B1</text>
<text x="538.2" y="121.4">EX</text>
<text x="551.5" y="121.9">A2</text>
<text x="598.7" y="121.8">A1</text>
<text x="36.7" y="155.3">A2</text>
<text x="83.5" y="153.8">A1</text>
<text x="243.3" y="153.2">B1</text>
<text x="458.1" y="153.5">A1</text>
<text x="505.6" y="152.5">B1</text>
<text x="535.7" y="155.3">A1</text>
<text x="602.2" y="152.4">EM</text>
<text x="618.7" y="152.7">EM</text>
<text x="552.7" y="157.1">B1</text>
<text x="84.5" y="171.3">A1</text>
<text x="308.4" y="171.8">A2</text>
<text x="388.8" y="168.8">EX</text>
<text x="404.7" y="169">A1</text>
<text x="457.5" y="171.1">A2</text>
<text x="550.4" y="172.7">EM</text>
<text x="564.9" y="168.8">B1</text>
<text x="645.9" y="169">A2</text>
<text x="67.3" y="188.3">A1</text>
<text x="132" y="187.8">EX</text>
<text x="147.6" y="188.2">A2</text>
<text x="340.5" y="187.7">A2</text>
<text x="633.4" y="186.6">EM</text>
<text x="356" y="202.4">B1</text>
<text x="374.5" y="202">EM</text>
<text x="405.1" y="203.4">EX</text>
<text x="442.1" y="202.5">EX</text>
<text x="648.4" y="203.4">A1</text>
<text x="246.1" y="204.7">A2</text>
<text x="521.1" y="204.1">A2</text>
<text x="228.3" y="215.8">EM</text>
<text x="167.1" y="220.6">B1</text>
<text x="294.2" y="219.7">A2</text>
<text x="308.6" y="219.8">A2</text>
<text x="328.2" y="217.7">A2</text>
<text x="344.6" y="216.2">A1</text>
<text x="372.6" y="216.2">A2</text>
<text x="407.6" y="218.1">EM</text>
<text x="501.4" y="216.1">A2</text>
<text x="548.2" y="217.8">A2</text>
<text x="631.5" y="219.2">EM</text>
<text x="648.3" y="216.7">A2</text>
<text x="52.9" y="251.9">A1</text>
<text x="229.5" y="251.6">EX</text>
<text x="84.1" y="253.4">A2</text>
<text x="132.9" y="252.8">B1</text>
<text x="200.1" y="252.1">B1</text>
<text x="246.3" y="254.2">EM</text>
<text x="310.5" y="254.1">B1</text>
<text x="360.8" y="253.4">A1</text>
<text x="553" y="253">A1</text>
<text x="98.9" y="269">A2</text>
<text x="147" y="269.3">A2</text>
<text x="215.6" y="268.1">EX</text>
<text x="310.2" y="269.5">A2</text>
<text x="68.7" y="270.5">A2</text>
<text x="131.9" y="271.3">A1</text>
<text x="277.4" y="270.6">B1</text>
<text x="537.2" y="270.9">B1</text>
<text x="86.3" y="285.6">A1</text>
<text x="118.1" y="282.4">A1</text>
<text x="130.4" y="286.2">B1</text>
<text x="146.1" y="282.6">B1</text>
<text x="212" y="287.1">A1</text>
<text x="279.4" y="282.5">A1</text>
<text x="309.2" y="283.6">A1</text>
<text x="392.4" y="282.9">EM</text>
<text x="453.7" y="282.6">A1</text>
<text x="488.5" y="285.6">A2</text>
<text x="535.6" y="284.5">A2</text>
<text x="599.6" y="283.3">A1</text>
<text x="519.9" y="298.2">A2</text>
<text x="648.9" y="299.6">B1</text>
<text x="198.2" y="300.6">A2</text>
<text x="231.7" y="300.6">A2</text>
<text x="244.2" y="302.8">A1</text>
<text x="326.9" y="302.3">EM</text>
<text x="358.1" y="302.2">EX</text>
<text x="409.2" y="300">A2</text>
<text x="616.6" y="301.2">A1</text>
<text x="294.3" y="314.6">A1</text>
<text x="407.9" y="317.6">A1</text>
<text x="617" y="314.9">B1</text>
<text x="69.2" y="350.8">B1</text>
<text x="148.8" y="349.2">EX</text>
<text x="180.1" y="349.9">A2</text>
<text x="227.2" y="350.1">A2</text>
<text x="244.6" y="350.4">A2</text>
<text x="344.6" y="351.7">A2</text>
<text x="387.7" y="353">B1</text>
<text x="439.5" y="352.1">A1</text>
<text x="467.9" y="349.7">A2</text>
<text x="520.6" y="350.2">EX</text>
<text x="552.6" y="353.6">A1</text>
<text x="585.5" y="350.3">EM</text>
<text x="612.9" y="349.6">EM</text>
<text x="468.1" y="365.6">A1</text>
<text x="35.5" y="366.5">A1</text>
<text x="195.2" y="369.3">EM</text>
<text x="293.6" y="367.6">EM</text>
<text x="310.6" y="368.1">A1</text>
<text x="357" y="369.1">EX</text>
<text x="68.1" y="382.4">A2</text>
<text x="116.7" y="381">A2</text>
<text x="163.3" y="382.2">A2</text>
<text x="245.9" y="381">B1</text>
<text x="312.8" y="382.2">A2</text>
<text x="568" y="383.3">A1</text>
<text x="228.5" y="385.1">A1</text>
<text x="406" y="385.2">A1</text>
<text x="437.9" y="384.6">A1</text>
<text x="454.1" y="384.9">EM</text>
<text x="469.1" y="384.1">A2</text>
<text x="614.7" y="384.2">A1</text>
<text x="648.9" y="384.3">A1</text>
<text x="51.9" y="400.3">EM</text>
<text x="280.2" y="401">EX</text>
<text x="295.9" y="397.7">A1</text>
<text x="373.8" y="399">B1</text>
<text x="451.3" y="397.7">A2</text>
<text x="466.4" y="399">B1</text>
<text x="567.5" y="400.8">A1</text>
<text x="632.6" y="401.3">B1</text>
<text x="152" y="412.7">A1</text>
<text x="387.7" y="413.3">A2</text>
<text x="565.9" y="413.7">EX</text>
<text x="583.5" y="413.1">A1</text>
<text x="245" y="417">A2</text>
<text x="360.1" y="415.4">A1</text>
<text x="520.4" y="414.9">B1</text>
<text x="535.6" y="415">A1</text>
<text x="601.4" y="417.1">EM</text>
<text x="85.6" y="448.9">A1</text>
<text x="226.7" y="448.6">A1</text>
<text x="115.5" y="450.6">A2</text>
<text x="179.6" y="450.5">EM</text>
<text x="242.9" y="451.6">A2</text>
<text x="424.4" y="450.6">A2</text>
<text x="534.4" y="450.9">A1</text>
<text x="85" y="467.1">A1</text>
<text x="132.2" y="465.8">EM</text>
<text x="163.1" y="466.7">B1</text>
<text x="181.4" y="467.4">A1</text>
<text x="194.5" y="463.6">B1</text>
<text x="361" y="464.2">A2</text>
<text x="420.3" y="467.6">A2</text>
<text x="518.8" y="467.6">EM</text>
<text x="549.7" y="467.2">A2</text>
<text x="648.1" y="466.2">EM</text>
<text x="71.2" y="483.3">A1</text>
<text x="148.8" y="480.2">B1</text>
<text x="391.7" y="482.2">B1</text>
<text x="406.7" y="481.5">A1</text>
<text x="516.9" y="481.6">A1</text>
<text x="564.9" y="483.6">A2</text>
<text x="51.1" y="497.5">B1</text>
<text x="100" y="495.5">A2</text>
<text x="194.4" y="496.8">A2</text>
<text x="437.3" y="495.8">B1</text>
<text x="38.4" y="499.4">EM</text>
<text x="210.1" y="498.1">A1</text>
<text x="424.3" y="498.9">EM</text>
<text x="455" y="498.5">B1</text>
<text x="70" y="514.8">EM</text>
<text x="116.9" y="511.3">A1</text>
<text x="276.8" y="512.8">A2</text>
<text x="422.2" y="513.6">A1</text>
<text x="617.3" y="512.5">EM</text>
</g>
</svg>
